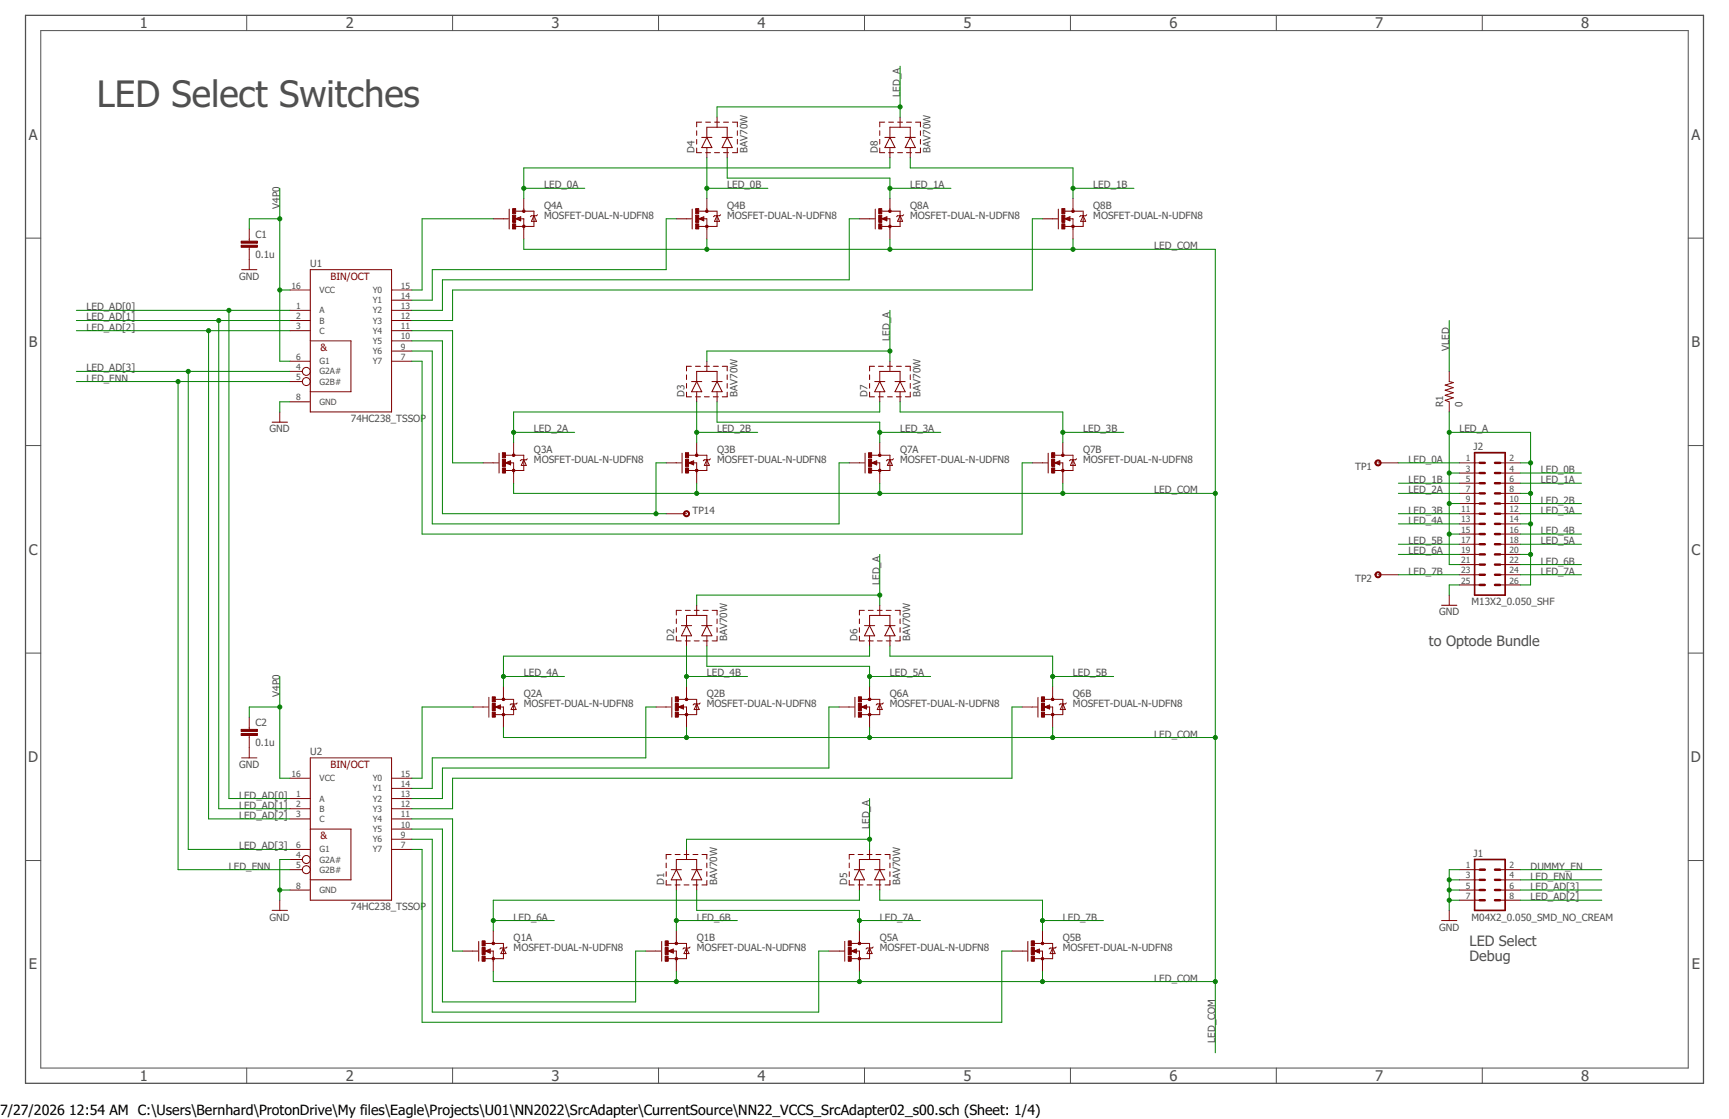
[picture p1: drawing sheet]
<svg xmlns="http://www.w3.org/2000/svg" width="432mm" height="279mm" viewBox="0 0 432 279" stroke-linecap="round" stroke-linejoin="round" font-family="sans-serif">
<path d="M6.4 3.8h419v266.7h-419z" fill="none" stroke="#505050" stroke-width=".32"/>
<g fill="none" stroke="#505050" stroke-width=".25">
<path d="M10.2 7.6h411.4v259.1h-411.4zM61.6 3.8v3.8M113 3.8v3.8M164.5 3.8v3.8M215.9 3.8v3.8M267.3 3.8v3.8M318.7 3.8v3.8M370.2 3.8v3.8M6.4 59.5h3.8M421.6 59.5h3.8M6.4 111.3h3.8M421.6 111.3h3.8"/>
<path d="M6.4 163.1h3.8M421.6 163.1h3.8M6.4 214.9h3.8M421.6 214.9h3.8M61.6 266.7v3.8M113 266.7v3.8M164.5 266.7v3.8M215.9 266.7v3.8M267.3 266.7v3.8M318.7 266.7v3.8M370.2 266.7v3.8"/>
</g>
<g fill="none" stroke="#800000" stroke-width=".25">
<path d="M174 37v1.1h1.2M174 32.7v1.1M174 34.8v1.2M175.2 30.5h-1.2v1.2M175.3 34.3h2.5M176.2 38.1h1.3M176.2 30.5h1.3M176.5 34.3l1.3 2.6h-2.5zM176.5 34.3v-2.5h5.1v2.5M176.5 36.9v2.5M178.5 38.1h1.2M178.5 30.5h1.2"/>
<path d="M179.1 29.2v2.6M180.3 34.3h2.6M180.7 38.1h1.2M180.7 30.5h1.2M181.6 34.3l1.3 2.6h-2.6zM181.6 36.9v2.5M182.9 30.5h1.2v1.2M184.1 32.7v1.1M184.1 34.8v1.2M184.1 37v1.1h-1.2M219.7 37v1.1h1.2M219.7 32.7v1.1"/>
<path d="M219.7 34.8v1.2M220.9 30.5h-1.2v1.2M221 34.3h2.5M221.9 38.1h1.3M221.9 30.5h1.3M222.2 34.3l1.3 2.6h-2.5zM222.2 34.3v-2.5h5.1v2.5M222.2 36.9v2.5M224.2 38.1h1.2M224.2 30.5h1.2M224.8 29.2v2.6M226.1 34.3h2.5"/>
<path d="M226.4 38.1h1.2M226.4 30.5h1.2M227.3 34.3l1.3 2.6h-2.5zM227.3 36.9v2.5M228.6 30.5h1.3v1.2M229.9 37v1.1h-1.3M229.9 32.7v1.1M229.9 34.8v1.2M62.3 57.2v3M123.2 54.6h3.8M127.2 52.2v5M128.8 54.6l1.2-.5v1z"/>
<path d="M128.8 52.7h4.5v3.8h-4.5M129.9 54.6h.9v5.1M130.8 49.6v3.1M133.3 53.9l.7 1.4h-1.3zM134.2 53.6l-.2 .3h-1.3l-.2 .2M168.9 54.6h3.8M172.9 52.2v5M174.5 54.6l1.3-.5v1zM174.5 52.7h4.6v3.8h-4.6M175.6 54.6h.9v5.1M176.5 49.6v3.1M179.1 53.9l.6 1.4h-1.3z"/>
<path d="M180 53.6l-.3 .3h-1.3l-.2 .2M214.6 54.6h3.8M218.6 52.2v5M220.2 54.6l1.3-.5v1zM220.2 52.7h4.6v3.8h-4.6M221.4 54.6h.8v5.1M222.2 49.6v3.1M224.8 53.9l.6 1.4h-1.2zM225.7 53.6l-.3 .3h-1.2l-.3 .2M260.3 54.6h3.9M264.3 52.2v5M265.9 54.6l1.3-.5v1z"/>
<path d="M266 52.7h4.5v3.8h-4.6M267.1 54.6h.9v5.1M268 49.6v3.1M270.5 53.9l.6 1.4h-1.2zM271.4 53.6l-.3 .3h-1.2l-.3 .2M60.3 67.3h3.9M62.3 61.7v5.6M72.4 77.5h5.1M72.4 72.4h5.1M77.5 67.3h20.3v35.6h-20.3zM97.8 77.5h5.1M97.8 72.4h5.1"/>
<path d="M97.8 75h5.1M72.4 80h5.1M72.4 82.6h5.1M72.4 90.2h5.1M72.4 92.7h3.1M72.4 95.3h3.1M77.5 85.1h10.2v12.7h-10.2M97.8 80h5.1M97.8 82.6h5.1M97.8 90.2h5.1M97.8 85.1h5.1M97.8 87.7h5.1"/>
<path d="M171.4 97.9v1.2h1.3M171.4 93.6v1.2M171.4 95.8v1.1M172.7 91.5h-1.3v1.1M172.7 95.3h2.6M173.7 99.1h1.2M173.7 91.5h1.2M174 95.3v-2.6h5.1v2.6M174 95.3l1.3 2.5h-2.6zM174 97.8v2.5M175.9 99.1h1.2M175.9 91.5h1.2"/>
<path d="M176.5 90.2v2.5M177.8 95.3h2.5M178.1 99.1h1.3M178.1 91.5h1.3M179.1 95.3l1.2 2.5h-2.5zM179.1 97.8v2.5M180.4 91.5h1.2v1.1M181.6 93.6v1.2M181.6 95.8v1.1M181.6 97.9v1.2h-1.2M217.2 97.9v1.2h1.2M217.2 93.6v1.2"/>
<path d="M217.2 95.8v1.1M218.4 91.5h-1.2v1.1M218.4 95.3h2.6M219.4 99.1h1.2M219.4 91.5h1.2M219.7 95.3v-2.6h5.1v2.6M219.7 95.3l1.3 2.5h-2.6zM219.7 97.8v2.5M221.6 99.1h1.3M221.6 91.5h1.3M222.2 90.2v2.5M223.5 95.3h2.6"/>
<path d="M223.9 99.1h1.2M223.9 91.5h1.2M224.8 95.3l1.3 2.5h-2.6zM224.8 97.8v2.5M226.1 91.5h1.2v1.1M227.3 93.6v1.2M227.3 95.8v1.1M227.3 97.9v1.2h-1.2M361.9 92.7v2.6l1 .2-2 .7 2 .6-2 .6 2 .7-2 .6 2 .6-2 .6 1 .4v2.6M68 105.4h3.8M69.9 102.9v2.5M72.4 100.3h5.1"/>
<path d="M120.6 115.6h3.9M124.6 113.2v4.9M126.2 115.6l1.3-.5v1zM126.3 113.7h4.5v3.8h-4.6M127.4 115.6h.9v5M128.3 110.5v3.2M130.8 114.8l.6 1.4h-1.2zM131.7 114.6l-.3 .2h-1.2l-.3 .3M166.4 115.6h3.8M170.3 113.2v4.9M172 115.6l1.2-.5v1zM172 113.7h4.5v3.8h-4.5"/>
<path d="M173.1 115.6h.9v5M174 110.5v3.2M176.5 114.8l.7 1.4h-1.3zM177.4 114.6l-.2 .2h-1.3l-.3 .3M212.1 115.6h3.8M216 113.2v4.9M217.7 115.6l1.2-.5v1zM217.7 113.7h4.5v3.8h-4.5M218.8 115.6h.9v5M219.7 110.5v3.2M222.2 114.8l.7 1.4h-1.3zM223.1 114.6l-.2 .2h-1.3l-.2 .3"/>
<path d="M257.8 115.6h3.8M261.8 113.2v4.9M263.4 115.6l1.3-.5v1zM263.4 113.7h4.6v3.8h-4.6M264.5 115.6h.9v5M265.4 110.5v3.2M268 114.8l.6 1.4h-1.3zM268.9 114.6l-.3 .2h-1.3l-.2 .3M344.1 115.6h5.1M364.5 115.6h5M364.5 118.1h5M374.6 115.6h5.1"/>
<path d="M374.6 118.1h5.1M166.4 128.3h5M364.5 120.6h5M364.5 123.2h5M364.5 125.7h5M364.5 128.3h5M364.5 130.8h5M364.5 133.3h5M364.5 135.9h5M364.5 138.4h5M374.6 120.6h5.1M374.6 123.2h5.1"/>
<path d="M374.6 125.7h5.1M374.6 128.3h5.1M374.6 130.8h5.1M374.6 133.3h5.1M374.6 135.9h5.1M374.6 138.4h5.1M168.9 158.9v1.1h1.2M168.9 154.6v1.1M168.9 156.7v1.2M170.1 152.4h-1.2v1.2M170.2 156.2h2.5M171.2 152.4h1.2"/>
<path d="M171.4 156.2v-2.5h5.1v2.5M171.4 158.7v2.6M171.4 156.2l1.3 2.5h-2.5zM173.4 152.4h1.2M174 151.1v2.6M175.3 156.2h2.5M175.6 152.4h1.2M176.5 158.7v2.6M176.5 156.2l1.3 2.5h-2.5zM177.8 152.4h1.3v1.2M179.1 154.6v1.1M179.1 156.7v1.2"/>
<path d="M179.1 158.9v1.1h-1.3M214.6 158.9v1.1h1.3M214.6 154.6v1.1M214.6 156.7v1.2M215.9 152.4h-1.3v1.2M215.9 156.2h2.5M216.9 152.4h1.2M217.2 156.2v-2.5h5v2.5M217.2 158.7v2.6M217.2 156.2l1.2 2.5h-2.5zM219.1 152.4h1.2M219.7 151.1v2.6"/>
<path d="M221 156.2h2.5M221.3 152.4h1.2M222.2 158.7v2.6M222.2 156.2l1.3 2.5h-2.5zM223.6 152.4h1.2v1.2M224.8 154.6v1.1M224.8 156.7v1.2M224.8 158.9v1.1h-1.2M344.1 143.5h5.1M360 151.1h3.8M361.9 148.6v2.5M364.5 141h5"/>
<path d="M364.5 143.5h5M364.5 146h5M374.6 141h5.1M374.6 143.5h5.1M374.6 146h5.1M62.3 179.1v3M118.1 176.5h3.8M122.1 174.1v5M123.7 176.5l1.3-.5v1zM123.7 174.6h4.6v3.8h-4.6M124.8 176.5h.9v5.1M125.7 171.4v3.2"/>
<path d="M128.3 175.8l.6 1.4h-1.3zM129.2 175.5l-.3 .3h-1.3l-.2 .2M163.8 176.5h3.8M167.8 174.1v5M169.4 176.5l1.3-.5v1zM169.4 174.6h4.6v3.8h-4.6M170.6 176.5h.8v5.1M171.2 160h1.2M171.4 171.4v3.2M173.4 160h1.2M174 175.8l.6 1.4h-1.2zM174.9 175.5l-.3 .3h-1.2l-.3 .2"/>
<path d="M175.6 160h1.2M209.5 176.5h3.9M213.5 174.1v5M215.1 176.5l1.3-.5v1zM215.2 174.6h4.5v3.8h-4.6M216.3 176.5h.9v5.1M216.9 160h1.2M217.2 171.4v3.2M219.1 160h1.2M219.7 175.8l.6 1.4h-1.2zM220.6 175.5l-.3 .3h-1.2l-.3 .2M221.3 160h1.2"/>
<path d="M255.3 176.5h3.8M259.2 174.1v5M260.9 176.5l1.2-.5v1zM260.9 174.6h4.5v3.8h-4.5M262 176.5h.9v5.1M262.9 171.4v3.2M265.4 175.8l.7 1.4h-1.3zM266.3 175.5l-.2 .3h-1.3l-.3 .2M60.3 189.2h3.9M62.3 183.6v5.6M72.4 199.4h5.1M72.4 194.3h5.1"/>
<path d="M77.5 189.2h20.3v35.6h-20.3zM97.8 199.4h5.1M97.8 194.3h5.1M97.8 196.8h5.1M72.4 201.9h5.1M72.4 204.5h5.1M72.4 212.1h5.1M72.4 214.6h3.1M72.4 217.1h3.1M77.5 207h10.2v12.7h-10.2M97.8 201.9h5.1M97.8 204.5h5.1"/>
<path d="M97.8 212.1h5.1M97.8 207h5.1M97.8 209.5h5.1M166.4 219.8v1.2h1.2M166.4 215.5v1.2M166.4 217.7v1.1M167.6 213.4h-1.2v1.1M167.6 217.1h2.6M168.6 213.4h1.2M168.9 217.1v-2.5h5.1v2.5M168.9 217.1l1.3 2.6h-2.6zM168.9 219.7v2.5"/>
<path d="M170.8 213.4h1.3M171.4 212.1v2.5M172.7 217.1h2.6M173.1 213.4h1.2M174 217.1l1.3 2.6h-2.6zM174 219.7v2.5M175.3 213.4h1.2v1.1M176.5 215.5v1.2M176.5 217.7v1.1M176.5 219.8v1.2h-1.2M212.1 219.8v1.2h1.2M212.1 215.5v1.2"/>
<path d="M212.1 217.7v1.1M213.3 213.4h-1.2v1.1M213.4 217.1h2.5M214.3 213.4h1.2M214.6 217.1v-2.5h5.1v2.5M214.6 217.1l1.3 2.6h-2.5zM214.6 219.7v2.5M216.6 213.4h1.2M217.2 212.1v2.5M218.4 217.1h2.6M218.8 213.4h1.2M219.7 217.1l1.3 2.6h-2.6z"/>
<path d="M219.7 219.7v2.5M221 213.4h1.2v1.1M222.2 215.5v1.2M222.2 217.7v1.1M222.2 219.8v1.2h-1.2M364.5 217.1h5M364.5 219.7h5M374.6 217.1h5.1M374.6 219.7h5.1M68 227.3h3.8M69.9 224.8v2.5M72.4 222.2h5.1"/>
<path d="M115.6 237.5h3.8M119.5 235.1v4.9M121.2 237.5l1.2-.5v1zM121.2 235.6h4.5v3.8h-4.5M122.3 237.5h.9v5M123.2 232.4v3.2M125.7 236.7l.7 1.4h-1.3zM126.6 236.5l-.2 .2h-1.3l-.3 .3M161.3 237.5h3.8M165.2 235.1v4.9M166.9 237.5l1.2-.5v1zM166.9 235.6h4.5v3.8h-4.5"/>
<path d="M168 237.5h.9v5M168.6 221h1.2M168.9 232.4v3.2M170.8 221h1.3M171.4 236.7l.7 1.4h-1.3zM172.3 236.5l-.2 .2h-1.3l-.2 .3M173.1 221h1.2M207 237.5h3.8M211 235.1v4.9M212.6 237.5l1.3-.5v1zM212.6 235.6h4.6v3.8h-4.6M213.7 237.5h.9v5"/>
<path d="M214.3 221h1.2M214.6 232.4v3.2M216.6 221h1.2M217.2 236.7l.6 1.4h-1.3zM218.1 236.5l-.3 .2h-1.3l-.2 .3M218.8 221h1.2M252.7 237.5h3.8M256.7 235.1v4.9M258.3 237.5l1.3-.5v1zM258.3 235.6h4.6v3.8h-4.6M259.5 237.5h.8v5M260.3 232.4v3.2"/>
<path d="M262.9 236.7l.6 1.4h-1.2zM263.8 236.5l-.3 .2h-1.2l-.3 .3M360 229.8h3.8M361.9 227.3v2.5M364.5 224.8h5M364.5 222.2h5M374.6 224.8h5.1M374.6 222.2h5.1"/>
<circle cx="76.5" cy="92.7" r=".99"/>
<circle cx="76.5" cy="95.3" r=".99"/>
<circle cx="76.5" cy="217.1" r=".99"/>
<circle cx="76.5" cy="214.6" r=".99"/>
</g>
<g fill="none" stroke="#800000" stroke-width=".61">
<path d="M369.5 118.1h1.3M369.5 115.6h1.3M373.4 118.1h1.2M373.4 115.6h1.2M369.5 120.6h1.3M369.5 123.2h1.3M369.5 125.7h1.3M369.5 128.3h1.3M369.5 130.8h1.3M369.5 133.3h1.3M369.5 135.9h1.3M369.5 138.4h1.3"/>
<path d="M373.4 120.6h1.2M373.4 123.2h1.2M373.4 125.7h1.2M373.4 128.3h1.2M373.4 130.8h1.2M373.4 133.3h1.2M373.4 135.9h1.2M373.4 138.4h1.2M369.5 146h1.3M369.5 143.5h1.3M369.5 141h1.3M373.4 146h1.2"/>
<path d="M373.4 143.5h1.2M373.4 141h1.2M369.5 219.7h1.3M369.5 217.1h1.3M373.4 219.7h1.2M373.4 217.1h1.2M369.5 222.2h1.3M369.5 224.8h1.3M373.4 222.2h1.2M373.4 224.8h1.2"/>
</g>
<path d="M368.3 113h7.6v35.6h-7.6zM368.3 214.6h7.6v12.7h-7.6z" fill="none" stroke="#800000" stroke-width=".42"/>
<g fill="#800000" stroke="#800000" stroke-width=".25">
<path d="M343.6 115.1a.76 .76 0 0 1 1.2 .1 .76 .76 0 0 1-.4 1.1 .76 .76 0 0 1-1-.7h.2a.51 .51 0 0 1 .7-.5 .51 .51 0 0 1 .2 .8 .51 .51 0 0 1-.8-.1l-.1-.2h-.2z" fill-rule="evenodd"/>
<path d="M343.6 143a.76 .76 0 0 1 1.2 .1 .76 .76 0 0 1-.5 1.2 .76 .76 0 0 1-.9-.8h.2a.51 .51 0 0 1 .7-.5 .51 .51 0 0 1 .2 .8 .51 .51 0 0 1-.8-.1l-.1-.2h-.2z" fill-rule="evenodd"/>
<path d="M170.9 127.8a.76 .76 0 0 1 1.2 .1 .76 .76 0 0 1-.4 1.1 .76 .76 0 0 1-1-.7h.2a.51 .51 0 0 1 .7-.5 .51 .51 0 0 1 .2 .8 .51 .51 0 0 1-.8-.2l-.1-.1h-.2z" fill-rule="evenodd"/>
<circle cx="130.8" cy="56.5" r=".33"/>
<circle cx="130.8" cy="52.7" r=".33"/>
<circle cx="176.5" cy="56.5" r=".33"/>
<circle cx="176.5" cy="52.7" r=".33"/>
<circle cx="222.2" cy="56.5" r=".33"/>
<circle cx="222.2" cy="52.7" r=".33"/>
<circle cx="268" cy="56.5" r=".33"/>
<circle cx="268" cy="52.7" r=".33"/>
<circle cx="128.3" cy="117.5" r=".32"/>
<circle cx="128.3" cy="113.7" r=".32"/>
<circle cx="174" cy="117.5" r=".33"/>
<circle cx="174" cy="113.7" r=".33"/>
<circle cx="219.7" cy="117.5" r=".33"/>
<circle cx="219.7" cy="113.7" r=".33"/>
<circle cx="265.4" cy="117.5" r=".33"/>
<circle cx="265.4" cy="113.7" r=".33"/>
<circle cx="125.7" cy="178.4" r=".33"/>
<circle cx="125.7" cy="174.6" r=".33"/>
<circle cx="171.4" cy="178.4" r=".33"/>
<circle cx="171.4" cy="174.6" r=".33"/>
<circle cx="217.2" cy="178.4" r=".33"/>
<circle cx="217.2" cy="174.6" r=".33"/>
<circle cx="262.9" cy="178.4" r=".33"/>
<circle cx="262.9" cy="174.6" r=".33"/>
<circle cx="123.2" cy="239.4" r=".32"/>
<circle cx="123.2" cy="235.6" r=".32"/>
<circle cx="168.9" cy="239.4" r=".33"/>
<circle cx="168.9" cy="235.6" r=".33"/>
<circle cx="214.6" cy="239.4" r=".33"/>
<circle cx="214.6" cy="235.6" r=".33"/>
<circle cx="260.3" cy="239.4" r=".33"/>
<circle cx="260.3" cy="235.6" r=".33"/>
</g>
<g fill="none" stroke="#800000" stroke-width=".32">
<path d="M129.9 54.4l-.9 .2 .9 .3v-.3h-.2M175.6 54.4l-.8 .2 .8 .3v-.3h-.2M221.4 54.4l-.9 .2 .9 .3v-.3h-.3M267.1 54.4l-.9 .2 .9 .3v-.3h-.3M127.4 115.3l-.9 .3 .9 .2v-.2h-.3M173.1 115.3l-.9 .3 .9 .2v-.2h-.3M218.8 115.3l-.9 .3 .9 .2v-.2h-.2M264.5 115.3l-.8 .3 .8 .2v-.2h-.2M124.8 176.3l-.8 .2 .8 .3v-.3h-.2M170.6 176.3l-.9 .2 .9 .3v-.3h-.3M216.3 176.3l-.9 .2 .9 .3v-.3h-.3M262 176.3l-.9 .2 .9 .3v-.3h-.3"/>
<path d="M122.3 237.2l-.9 .3 .9 .2v-.2h-.3M168 237.2l-.9 .3 .9 .2v-.2h-.2M213.7 237.2l-.8 .3 .8 .2v-.2h-.2M259.5 237.2l-.9 .3 .9 .2v-.2h-.3"/>
</g>
<g fill="#800000" stroke="#800000" stroke-width=".25">
<path d="M128 55.9h.8v1.3h-.8z"/>
<path d="M128 52.1h.8v1.3h-.8z"/>
<path d="M128 53.7h.8v1.8h-.8z"/>
<path d="M173.7 55.9h.8v1.3h-.8z"/>
<path d="M173.7 52.1h.8v1.3h-.8z"/>
<path d="M173.7 53.7h.8v1.8h-.8z"/>
<path d="M219.5 55.9h.7v1.3h-.7z"/>
<path d="M219.5 52.1h.7v1.3h-.7z"/>
<path d="M219.5 53.7h.7v1.8h-.7z"/>
<path d="M265.2 55.9h.7v1.3h-.7z"/>
<path d="M265.2 52.1h.7v1.3h-.7z"/>
<path d="M265.2 53.7h.7v1.8h-.7z"/>
<path d="M125.5 116.8h.7v1.3h-.7z"/>
<path d="M125.5 113h.7v1.3h-.7z"/>
<path d="M125.5 114.7h.7v1.8h-.7z"/>
<path d="M171.2 116.8h.8v1.3h-.8z"/>
<path d="M171.2 113h.8v1.3h-.8z"/>
<path d="M171.2 114.7h.8v1.8h-.8z"/>
<path d="M216.9 116.8h.8v1.3h-.8z"/>
<path d="M216.9 113h.8v1.3h-.8z"/>
<path d="M216.9 114.7h.8v1.8h-.8z"/>
<path d="M262.6 116.8h.8v1.3h-.8z"/>
<path d="M262.6 113h.8v1.3h-.8z"/>
<path d="M262.6 114.7h.8v1.8h-.8z"/>
<path d="M122.9 177.8h.8v1.3h-.8z"/>
<path d="M122.9 174h.8v1.3h-.8z"/>
<path d="M122.9 175.6h.8v1.8h-.8z"/>
<path d="M168.7 177.8h.7v1.3h-.7z"/>
<path d="M168.7 174h.7v1.3h-.7z"/>
<path d="M168.7 175.6h.7v1.8h-.7z"/>
<path d="M214.4 177.8h.7v1.3h-.7z"/>
<path d="M214.4 174h.7v1.3h-.7z"/>
<path d="M214.4 175.6h.7v1.8h-.7z"/>
<path d="M260.1 177.8h.8v1.3h-.8z"/>
<path d="M260.1 174h.8v1.3h-.8z"/>
<path d="M260.1 175.6h.8v1.8h-.8z"/>
<path d="M120.4 238.7h.8v1.3h-.8z"/>
<path d="M120.4 234.9h.8v1.3h-.8z"/>
<path d="M120.4 236.6h.8v1.8h-.8z"/>
<path d="M166.1 238.7h.8v1.3h-.8z"/>
<path d="M166.1 234.9h.8v1.3h-.8z"/>
<path d="M166.1 236.6h.8v1.8h-.8z"/>
<path d="M211.8 238.7h.8v1.3h-.8z"/>
<path d="M211.8 234.9h.8v1.3h-.8z"/>
<path d="M211.8 236.6h.8v1.8h-.8z"/>
<path d="M257.6 238.7h.7v1.3h-.7z"/>
<path d="M257.6 234.9h.7v1.3h-.7z"/>
<path d="M257.6 236.6h.7v1.8h-.7z"/>
<path d="M60.2 61.2h4.1v.5h-4.1z"/>
<path d="M60.2 60.2h4.1v.5h-4.1z"/>
<path d="M60.2 183.1h4.1v.5h-4.1z"/>
<path d="M60.2 182.1h4.1v.5h-4.1z"/>
</g>
<g fill="none" stroke="#008000" stroke-width=".25">
<path d="M224.8 16.5v12.7M176.5 39.4v10.2M181.6 39.4v5.1h40.6v5.1M222.2 39.4v2.5h-91.4v7.7M224.8 26.7h-45.7v2.5M227.3 39.4v2.5h40.7v7.7M69.9 47v43.2h2.5M69.9 54.6h-7.6v2.6M123.2 54.6h-17.8v17.8h-2.5M130.8 59.7v2.6h172.7v200.6M130.8 47h15.2M168.9 54.6h-2.5v12.7h-58.5v7.7h-5"/>
<path d="M176.5 47h15.3M176.5 59.7v2.6M214.6 54.6h-2.5v15.3h-101.6v7.6h-7.6M222.2 47h15.3M222.2 59.7v2.6M260.3 54.6h-2.5v17.8h-144.8v7.6h-10.1M268 47h15.2M268 59.7v2.6M19.1 77.5h53.3M57.2 77.5v121.9h15.2M69.9 72.4h2.5M222.2 77.5v12.7"/>
<path d="M19.1 80h53.3M19.1 82.6h53.3M19.1 92.7h53.3M19.1 95.3h53.3M44.5 95.3v121.8h27.9M47 92.7v119.4h25.4M52.1 82.6v121.9h20.3M54.6 80v121.9h17.8M102.9 82.6h10.1v33h7.6M102.9 87.7h5v43.1h101.6v-15.2h2.6M102.9 90.2h2.5v43.1h149.9v-17.7h2.5M102.9 85.1h7.6v43.2h55.9"/>
<path d="M222.2 87.7h-45.7v2.5M361.9 80v12.7M72.4 100.3h-2.5v2.6M128.3 107.9h15.2M166.4 115.6h-2.6v12.7M174 100.3v10.2M174 107.9h15.2M179.1 100.3v5.1h40.6v5.1M219.7 100.3v2.6h-91.4v7.6M219.7 107.9h15.2M224.8 100.3v2.6h40.6v7.6M265.4 107.9h15.2"/>
<path d="M349.2 115.6h15.3M361.9 102.9v38.1h2.6M361.9 107.9h20.3v38.1h-2.5M361.9 118.1h2.6M379.7 115.6h2.5M379.7 118.1h15.2M128.3 120.6v2.6h175.2M174 120.6v2.6M219.7 120.6v2.6M219.7 138.4v12.7M265.4 120.6v2.6M349.2 120.6h15.3"/>
<path d="M349.2 123.2h15.3M349.2 128.3h15.3M349.2 130.8h15.3M349.2 135.9h15.3M349.2 138.4h15.3M361.9 125.7h2.6M361.9 133.3h2.6M379.7 120.6h15.2M379.7 123.2h2.5M379.7 128.3h15.2M379.7 130.8h2.5M379.7 135.9h15.2"/>
<path d="M379.7 138.4h2.5M379.7 125.7h15.2M379.7 133.3h15.2M219.7 148.6h-45.7v2.5M349.2 143.5h15.3M364.5 146h-2.6v2.6M379.7 143.5h15.2M379.7 141h15.2M69.9 168.9v25.4h2.5M69.9 176.5h-7.6v2.6M118.1 176.5h-12.7v17.8h-2.5M125.7 168.9h15.3"/>
<path d="M163.8 176.5h-2.5v12.7h-53.4v7.6h-5M171.4 168.9h15.3M171.4 161.3v10.1M176.5 161.3v5.1h40.7v5M209.5 176.5h-2.5v15.3h-96.5v7.6h-7.6M217.2 161.3v2.5h-91.5v7.6M217.2 168.9h15.2M222.2 161.3v2.5h40.7v7.6M255.3 176.5h-2.6v17.8h-139.7v7.6h-10.1M262.9 168.9h15.2M125.7 181.6v2.5h177.8M171.4 181.6v2.5"/>
<path d="M217.2 181.6v2.5M217.2 199.4v12.7M262.9 181.6v2.5M72.4 214.6h-2.5v10.2M102.9 209.5h5v43.2h96.6v-15.2h2.5M102.9 204.5h10.1v33h2.6M102.9 207h7.6v43.2h48.2v-12.7h2.6M102.9 212.1h2.5v43.1h144.8v-17.7h2.5M217.2 209.5h-45.8v2.6M361.9 219.7h2.6M364.5 217.1h-2.6v10.2M379.7 217.1h20.3"/>
<path d="M379.7 219.7h20.3M69.9 222.2h2.5M123.2 229.8h15.2M168.9 229.8h15.2M168.9 222.2v10.2M174 222.2v5.1h40.6v5.1M214.6 222.2v2.6h-91.4v7.6M214.6 229.8h15.3M219.7 222.2v2.6h40.6v7.6M260.3 229.8h15.3M361.9 222.2h2.6M361.9 224.8h2.6"/>
<path d="M379.7 222.2h20.3M379.7 224.8h20.3M123.2 242.5v2.6h180.3M168.9 242.5v2.6M214.6 242.5v2.6M260.3 242.5v2.6"/>
</g>
<g fill="#008000" stroke="#008000" stroke-width=".25">
<circle cx="69.9" cy="222.2" r=".51"/>
<circle cx="361.9" cy="219.7" r=".51"/>
<circle cx="361.9" cy="222.2" r=".51"/>
<circle cx="361.9" cy="224.8" r=".51"/>
<circle cx="214.6" cy="229.8" r=".51"/>
<circle cx="260.3" cy="229.8" r=".51"/>
<circle cx="130.8" cy="47" r=".51"/>
<circle cx="176.5" cy="47" r=".51"/>
<circle cx="268" cy="47" r=".51"/>
<circle cx="128.3" cy="107.9" r=".51"/>
<circle cx="265.4" cy="107.9" r=".51"/>
<circle cx="125.7" cy="168.9" r=".51"/>
<circle cx="262.9" cy="168.9" r=".51"/>
<circle cx="123.2" cy="229.8" r=".51"/>
<circle cx="222.2" cy="47" r=".51"/>
<circle cx="174" cy="107.9" r=".51"/>
<circle cx="219.7" cy="107.9" r=".51"/>
<circle cx="171.4" cy="168.9" r=".51"/>
<circle cx="217.2" cy="168.9" r=".51"/>
<circle cx="168.9" cy="229.8" r=".51"/>
<circle cx="174" cy="123.2" r=".51"/>
<circle cx="265.4" cy="123.2" r=".51"/>
<circle cx="219.7" cy="123.2" r=".51"/>
<circle cx="171.4" cy="184.1" r=".51"/>
<circle cx="262.9" cy="184.1" r=".51"/>
<circle cx="217.2" cy="184.1" r=".51"/>
<circle cx="176.5" cy="62.3" r=".51"/>
<circle cx="268" cy="62.3" r=".51"/>
<circle cx="222.2" cy="62.3" r=".51"/>
<circle cx="168.9" cy="245.1" r=".51"/>
<circle cx="260.3" cy="245.1" r=".51"/>
<circle cx="214.6" cy="245.1" r=".51"/>
<circle cx="303.5" cy="184.1" r=".51"/>
<circle cx="303.5" cy="123.2" r=".51"/>
<circle cx="303.5" cy="245.1" r=".51"/>
<circle cx="163.8" cy="128.3" r=".51"/>
<circle cx="361.9" cy="133.3" r=".51"/>
<circle cx="361.9" cy="125.7" r=".51"/>
<circle cx="361.9" cy="118.1" r=".51"/>
<circle cx="361.9" cy="107.9" r=".51"/>
<circle cx="382.2" cy="138.4" r=".51"/>
<circle cx="382.2" cy="130.8" r=".51"/>
<circle cx="382.2" cy="123.2" r=".51"/>
<circle cx="382.2" cy="115.6" r=".51"/>
<circle cx="224.8" cy="26.7" r=".51"/>
<circle cx="222.2" cy="87.7" r=".51"/>
<circle cx="219.7" cy="148.6" r=".51"/>
<circle cx="217.2" cy="209.5" r=".51"/>
<circle cx="69.9" cy="54.6" r=".51"/>
<circle cx="69.9" cy="72.4" r=".51"/>
<circle cx="69.9" cy="176.5" r=".51"/>
<circle cx="57.2" cy="77.5" r=".51"/>
<circle cx="54.6" cy="80" r=".51"/>
<circle cx="52.1" cy="82.6" r=".51"/>
<circle cx="47" cy="92.7" r=".51"/>
<circle cx="44.5" cy="95.3" r=".51"/>
</g>
<text font-size="9.1" fill="#505050" x="24.1" y="26.7">LED Select Switches</text>
<g font-size="3.7" fill="#505050">
<text x="34.9" y="7">1</text>
<text x="86.3" y="7">2</text>
<text x="137.8" y="7">3</text>
<text x="189.2" y="7">4</text>
<text x="240.6" y="7">5</text>
<text x="292" y="7">6</text>
<text x="343.5" y="7">7</text>
<text x="394.9" y="7">8</text>
<text x="7.2" y="34.8">A</text>
<text x="422.4" y="34.8">A</text>
<text x="7.2" y="86.6">B</text>
<text x="422.4" y="86.6">B</text>
<text x="7.2" y="138.5">C</text>
<text x="422.4" y="138.5">C</text>
<text x="7" y="190.3">D</text>
<text x="422.3" y="190.3">D</text>
<text x="7.2" y="242.1">E</text>
<text x="422.5" y="242.1">E</text>
<text x="34.9" y="269.9">1</text>
<text x="86.3" y="269.9">2</text>
<text x="137.8" y="269.9">3</text>
<text x="189.2" y="269.9">4</text>
<text x="240.6" y="269.9">5</text>
<text x="292" y="269.9">6</text>
<text x="343.5" y="269.9">7</text>
<text x="394.9" y="269.9">8</text>
</g>
<g font-size="3.6" fill="#505050">
<text x="356.8" y="161.3">to Optode Bundle</text>
<text x="367" y="236.2">LED Select</text>
<text x="367" y="240">Debug</text>
</g>
<g font-size="3.5">
<text x="0" y="278.4">7/27/2026</text>
<text x="17.3" y="278.4">12:54 AM C:\Users\Bernhard\ProtonDrive\My files\Eagle\Projects\U01\NN2022\SrcAdapter\CurrentSource\NN22_VCCS_SrcAdapter02_s00.sch (Sheet: 1/4)</text>
</g>
<g font-size="2.5" fill="#505050">
<text x="224.8" y="24.2" transform="rotate(-90 224.8 24.2)">LED_A</text>
<text x="173.5" y="38.1" transform="rotate(-90 173.5 38.1)">D4</text>
<text x="186.7" y="38.1" transform="rotate(-90 186.7 38.1)">BAV70W</text>
<text x="219.2" y="38.1" transform="rotate(-90 219.2 38.1)">D8</text>
<text x="232.4" y="38.1" transform="rotate(-90 232.4 38.1)">BAV70W</text>
<text x="135.9" y="47">LED_0A</text>
<text x="181.6" y="47">LED_0B</text>
<text x="227.3" y="47">LED_1A</text>
<text x="273" y="47">LED_1B</text>
<text x="69.9" y="52.1" transform="rotate(-90 69.9 52.1)">V4P0</text>
<text x="135.9" y="52.1">Q4A</text>
<text x="181.6" y="52.1">Q4B</text>
<text x="227.3" y="52.1">Q8A</text>
<text x="273" y="52.1">Q8B</text>
<text x="63.8" y="59.3">C1</text>
<text x="135.9" y="54.6">MOSFET-DUAL-N-UDFN8</text>
<text x="181.6" y="54.6">MOSFET-DUAL-N-UDFN8</text>
<text x="227.3" y="54.6">MOSFET-DUAL-N-UDFN8</text>
<text x="273" y="54.6">MOSFET-DUAL-N-UDFN8</text>
<text x="63.8" y="64.4">0.1u</text>
<text x="288.3" y="62.2">LED_COM</text>
<text x="59.7" y="69.9">GND</text>
<text x="77.5" y="66.6">U1</text>
<text x="21.6" y="77.5">LED_AD[0]</text>
<text x="21.6" y="80">LED_AD[1]</text>
<text x="21.6" y="82.6">LED_AD[2]</text>
<text x="222.2" y="85.1" transform="rotate(-90 222.2 85.1)">LED_A</text>
<text x="361.9" y="87.6" transform="rotate(-90 361.9 87.6)">VLED</text>
<text x="21.6" y="92.7">LED_AD[3]</text>
<text x="21.6" y="95.3">LED_ENN</text>
<text x="170.9" y="99.1" transform="rotate(-90 170.9 99.1)">D3</text>
<text x="184.2" y="99.1" transform="rotate(-90 184.2 99.1)">BAV70W</text>
<text x="216.7" y="99.1" transform="rotate(-90 216.7 99.1)">D7</text>
<text x="229.9" y="99.1" transform="rotate(-90 229.9 99.1)">BAV70W</text>
<text x="360.4" y="101.6" transform="rotate(-90 360.4 101.6)">R1</text>
<text x="365.2" y="101.6" transform="rotate(-90 365.2 101.6)">0</text>
<text x="67.3" y="108">GND</text>
<text x="87.6" y="105.4">74HC238_TSSOP</text>
<text x="133.4" y="108">LED_2A</text>
<text x="179.1" y="108">LED_2B</text>
<text x="224.8" y="108">LED_3A</text>
<text x="270.5" y="108">LED_3B</text>
<text x="364.5" y="108">LED_A</text>
<text x="133.4" y="113">Q3A</text>
<text x="179.1" y="113">Q3B</text>
<text x="224.8" y="113">Q7A</text>
<text x="270.5" y="113">Q7B</text>
<text x="368" y="112.3">J2</text>
<text x="133.4" y="115.6">MOSFET-DUAL-N-UDFN8</text>
<text x="179.1" y="115.6">MOSFET-DUAL-N-UDFN8</text>
<text x="224.8" y="115.6">MOSFET-DUAL-N-UDFN8</text>
<text x="270.5" y="115.6">MOSFET-DUAL-N-UDFN8</text>
<text x="338.4" y="117.4">TP1</text>
<text x="351.8" y="115.6">LED_0A</text>
<text x="384.8" y="118.1">LED_0B</text>
<text x="288.3" y="123.2">LED_COM</text>
<text x="351.8" y="120.7">LED_1B</text>
<text x="351.8" y="123.2">LED_2A</text>
<text x="384.8" y="120.7">LED_1A</text>
<text x="384.8" y="125.7">LED_2B</text>
<text x="173" y="128.3">TP14</text>
<text x="351.8" y="128.3">LED_3B</text>
<text x="351.8" y="130.8">LED_4A</text>
<text x="384.8" y="128.3">LED_3A</text>
<text x="351.8" y="135.9">LED_5B</text>
<text x="384.8" y="133.4">LED_4B</text>
<text x="384.8" y="135.9">LED_5A</text>
<text x="351.8" y="143.5">LED_7B</text>
<text x="351.8" y="138.4">LED_6A</text>
<text x="384.8" y="143.5">LED_7A</text>
<text x="384.8" y="141">LED_6B</text>
<text x="219.7" y="146.1" transform="rotate(-90 219.7 146.1)">LED_A</text>
<text x="338.4" y="145.3">TP2</text>
<text x="359.4" y="153.7">GND</text>
<text x="367.5" y="151.1">M13X2_0.050_SHF</text>
<text x="168.4" y="160" transform="rotate(-90 168.4 160)">D2</text>
<text x="181.6" y="160" transform="rotate(-90 181.6 160)">BAV70W</text>
<text x="214.1" y="160" transform="rotate(-90 214.1 160)">D6</text>
<text x="227.3" y="160" transform="rotate(-90 227.3 160)">BAV70W</text>
<text x="69.9" y="174" transform="rotate(-90 69.9 174)">V4P0</text>
<text x="130.8" y="174">Q2A</text>
<text x="130.8" y="168.9">LED_4A</text>
<text x="176.5" y="174">Q2B</text>
<text x="176.5" y="168.9">LED_4B</text>
<text x="222.2" y="174">Q6A</text>
<text x="222.2" y="168.9">LED_5A</text>
<text x="268" y="174">Q6B</text>
<text x="268" y="168.9">LED_5B</text>
<text x="130.8" y="176.5">MOSFET-DUAL-N-UDFN8</text>
<text x="176.5" y="176.5">MOSFET-DUAL-N-UDFN8</text>
<text x="222.2" y="176.5">MOSFET-DUAL-N-UDFN8</text>
<text x="268" y="176.5">MOSFET-DUAL-N-UDFN8</text>
<text x="63.8" y="181.2">C2</text>
<text x="288.3" y="184.1">LED_COM</text>
<text x="59.7" y="191.8">GND</text>
<text x="63.8" y="186.3">0.1u</text>
<text x="77.5" y="188.5">U2</text>
<text x="59.7" y="199.4">LED_AD[0]</text>
<text x="59.7" y="201.9">LED_AD[1]</text>
<text x="59.7" y="204.5">LED_AD[2]</text>
<text x="217.2" y="207" transform="rotate(-90 217.2 207)">LED_A</text>
<text x="59.7" y="212.1">LED_AD[3]</text>
<text x="368" y="213.9">J1</text>
<text x="57.2" y="217.2">LED_ENN</text>
<text x="165.9" y="221" transform="rotate(-90 165.9 221)">D1</text>
<text x="179.1" y="221" transform="rotate(-90 179.1 221)">BAV70W</text>
<text x="211.6" y="221" transform="rotate(-90 211.6 221)">D5</text>
<text x="224.8" y="221" transform="rotate(-90 224.8 221)">BAV70W</text>
<text x="382.2" y="219.7">LED_ENN</text>
<text x="382.2" y="217.2">DUMMY_EN</text>
<text x="87.6" y="227.3">74HC238_TSSOP</text>
<text x="382.2" y="224.8">LED_AD[2]</text>
<text x="382.2" y="222.2">LED_AD[3]</text>
<text x="67.3" y="229.9">GND</text>
<text x="128.3" y="229.9">LED_6A</text>
<text x="174" y="229.9">LED_6B</text>
<text x="219.7" y="229.9">LED_7A</text>
<text x="265.4" y="229.9">LED_7B</text>
<text x="359.4" y="232.4">GND</text>
<text x="367.5" y="229.9">M04X2_0.050_SMD_NO_CREAM</text>
<text x="128.3" y="237.5">MOSFET-DUAL-N-UDFN8</text>
<text x="128.3" y="234.9">Q1A</text>
<text x="174" y="237.5">MOSFET-DUAL-N-UDFN8</text>
<text x="174" y="234.9">Q1B</text>
<text x="219.7" y="237.5">MOSFET-DUAL-N-UDFN8</text>
<text x="219.7" y="234.9">Q5A</text>
<text x="265.4" y="237.5">MOSFET-DUAL-N-UDFN8</text>
<text x="265.4" y="234.9">Q5B</text>
<text x="288.3" y="245.1">LED_COM</text>
<text x="303.5" y="260.3" transform="rotate(-90 303.5 260.3)">LED_COM</text>
</g>
<g font-size="2.5" fill="#800000">
<text x="82.6" y="69.9">BIN/OCT</text>
<text x="80" y="87.6">&amp;</text>
<text x="82.6" y="191.8">BIN/OCT</text>
<text x="80" y="209.5">&amp;</text>
</g>
<g font-size="2.1" fill="#505050">
<text x="72.8" y="72.1">16</text>
<text x="74" y="77.1">1</text>
<text x="79.8" y="73.2">VCC</text>
<text x="93.1" y="73.2">Y0</text>
<text x="93.1" y="75.7">Y1</text>
<text x="100.1" y="72.1">15</text>
<text x="100.1" y="74.6">14</text>
<text x="100.1" y="77.1">13</text>
<text x="74" y="79.7">2</text>
<text x="74" y="82.2">3</text>
<text x="79.8" y="78.2">A</text>
<text x="79.8" y="80.8">B</text>
<text x="79.8" y="83.3">C</text>
<text x="93.1" y="78.2">Y2</text>
<text x="93.1" y="80.8">Y3</text>
<text x="93.1" y="83.3">Y4</text>
<text x="100.1" y="79.7">12</text>
<text x="100.1" y="82.2">11</text>
<text x="74" y="89.8">6</text>
<text x="93.1" y="85.9">Y5</text>
<text x="93.1" y="88.4">Y6</text>
<text x="100.1" y="84.7">10</text>
<text x="100.1" y="87.3">9</text>
<text x="100.1" y="89.8">7</text>
<text x="74" y="92.4">4</text>
<text x="74" y="94.9">5</text>
<text x="79.8" y="90.9">G1</text>
<text x="79.8" y="93.5">G2A#</text>
<text x="93.1" y="90.9">Y7</text>
<text x="74" y="100">8</text>
<text x="79.8" y="96">G2B#</text>
<text x="79.8" y="101.1">GND</text>
<text x="366" y="115.2">1</text>
<text x="366" y="117.8">3</text>
<text x="377" y="115.2">2</text>
<text x="377" y="117.8">4</text>
<text x="366" y="120.3">5</text>
<text x="366" y="122.8">7</text>
<text x="366" y="125.4">9</text>
<text x="377" y="120.3">6</text>
<text x="377" y="122.8">8</text>
<text x="377" y="125.4">10</text>
<text x="364.9" y="127.9">11</text>
<text x="364.9" y="130.5">13</text>
<text x="377" y="127.9">12</text>
<text x="377" y="130.5">14</text>
<text x="364.9" y="133">15</text>
<text x="364.9" y="135.5">17</text>
<text x="377" y="133">16</text>
<text x="377" y="135.5">18</text>
<text x="364.9" y="138.1">19</text>
<text x="364.9" y="140.6">21</text>
<text x="364.9" y="143.2">23</text>
<text x="377" y="138.1">20</text>
<text x="377" y="140.6">22</text>
<text x="377" y="143.2">24</text>
<text x="364.9" y="145.7">25</text>
<text x="377" y="145.7">26</text>
<text x="72.8" y="193.9">16</text>
<text x="79.8" y="195.1">VCC</text>
<text x="93.1" y="195.1">Y0</text>
<text x="93.1" y="197.6">Y1</text>
<text x="100.1" y="193.9">15</text>
<text x="100.1" y="196.5">14</text>
<text x="74" y="199">1</text>
<text x="74" y="201.6">2</text>
<text x="79.8" y="200.1">A</text>
<text x="79.8" y="202.7">B</text>
<text x="93.1" y="200.1">Y2</text>
<text x="93.1" y="202.7">Y3</text>
<text x="100.1" y="199">13</text>
<text x="100.1" y="201.6">12</text>
<text x="74" y="204.1">3</text>
<text x="79.8" y="205.2">C</text>
<text x="93.1" y="205.2">Y4</text>
<text x="93.1" y="207.8">Y5</text>
<text x="100.1" y="204.1">11</text>
<text x="100.1" y="206.6">10</text>
<text x="100.1" y="209.2">9</text>
<text x="74" y="211.7">6</text>
<text x="74" y="214.3">4</text>
<text x="79.8" y="212.8">G1</text>
<text x="79.8" y="215.4">G2A#</text>
<text x="93.1" y="210.3">Y6</text>
<text x="93.1" y="212.8">Y7</text>
<text x="100.1" y="211.7">7</text>
<text x="74" y="216.8">5</text>
<text x="74" y="221.9">8</text>
<text x="79.8" y="217.9">G2B#</text>
<text x="366" y="216.8">1</text>
<text x="366" y="219.3">3</text>
<text x="366" y="221.9">5</text>
<text x="377" y="216.8">2</text>
<text x="377" y="219.3">4</text>
<text x="377" y="221.9">6</text>
<text x="79.8" y="223">GND</text>
<text x="366" y="224.4">7</text>
<text x="377" y="224.4">8</text>
</g>
</svg>
